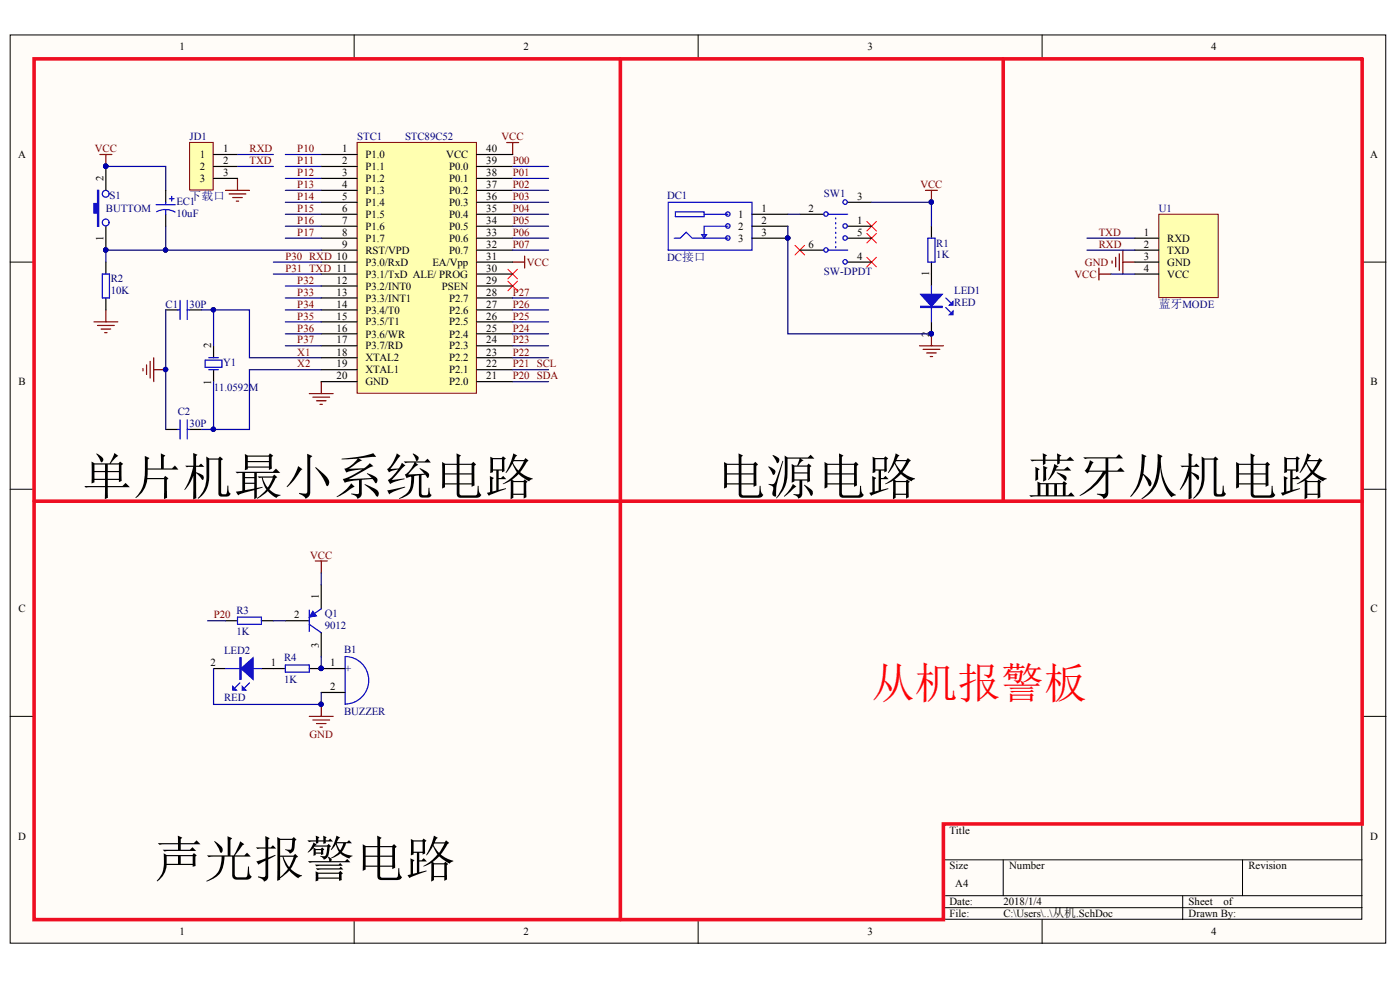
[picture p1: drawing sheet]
<svg xmlns="http://www.w3.org/2000/svg" width="291mm" height="204mm" viewBox="0 0 291 204" stroke-linecap="round" stroke-linejoin="round" font-family="sans-serif">
<g fill="#fffcf8" stroke="#000" stroke-width=".21">
<path d="M2.1 7.3h286v188.7h-286z"/>
<path d="M7.1 12.2h276v178.9h-276z"/>
</g>
<g fill="none" stroke="#000" stroke-width=".21">
<path d="M73.6 7.3v4.9M145.1 7.3v4.9M216.6 7.3v4.9M2.1 54.5h5M283.2 54.5h5M2.1 101.7h5M283.2 101.7h5M2.1 148.9h5M283.2 148.9h5M196.1 178.7h87.1M208.6 178.7v7.5M258.3 178.7v7.5"/>
<path d="M283.2 171.3h-87.1v19.8M73.6 191.1v5M145.1 191.1v5M196.1 186.2h87.1M196.1 188.7h87.1M216.6 191.1v5M245.9 186.2v4.9"/>
</g>
<path d="M228.5 55.7v2.5M228.5 57h2.4M231.2 54.2v.5M231.9 53.5v2M232.7 52.7v3.5M233.4 52v5M233.4 54.5h2.5" fill="none" stroke="#800000" stroke-width=".25"/>
<path d="M226 49.5h9.9M226 52h9.9M230.9 57h5" fill="none" stroke="#000080" stroke-width=".25"/>
<path d="M240.9 44.5h12.4v17.4h-12.4z" fill="#ffffb0" stroke="#800000" stroke-width=".21"/>
<g fill="none" stroke="#000" stroke-width=".25">
<path d="M22 34.6v5M22 47v5M22 54.5v2.5M156.3 49.5h7.5M156.3 44.5h7.5M156.3 47h7.5M166.3 52h4.9M166.3 44.5h4.9M176.2 49.5h5M176.2 54.5h5M176.2 47h5M176.2 42.1h5"/>
<path d="M193.6 47v2.5M193.6 54.5v4.9M235.9 49.5h5M235.9 52h5M235.9 54.5h5M235.9 57h5M22 61.9v2.5M34.4 64.4h2.5M39.4 64.4h2.5M193.6 66.9v2.5M34.4 89.3h2.5M39.4 89.3h2.5"/>
</g>
<g fill="none" stroke="#800000" stroke-width=".25">
<path d="M20.8 32.1h2.5M22 32.1v2.5M46.9 39.6h5M49.4 37.1v2.5M105.3 29.6h2.5M106.6 29.6v2.5M192.4 39.6h2.5M193.6 39.6v2.5M47.6 40.3h3.5M48.4 41.1h2M49.1 41.8h.5M106.6 54.5h2.5"/>
<path d="M109.1 53.2v2.5M19.5 66.9h5M20.3 67.6h3.5M21 68.4h2M21.8 69.1h.5M22 64.4v2.5M29.7 76.6v.5M30.5 75.8v2M31.2 75.1v3.5M32 74.4v4.9M32 76.8h2.4M66.8 79.3v2.5"/>
<path d="M191.1 71.9h5M191.9 72.6h3.5M192.6 73.4h2M193.4 74.1h.5M193.6 69.4v2.5M64.3 81.8h5M65 82.6h3.5M65.8 83.3h2M66.5 84h.5"/>
</g>
<g fill="#000080" stroke="#000080" stroke-width=".21">
<circle cx="193.6" cy="42" r=".47"/>
<circle cx="193.6" cy="69.4" r=".46"/>
<circle cx="163.7" cy="49.5" r=".46"/>
<circle cx="22" cy="34.5" r=".47"/>
<circle cx="34.4" cy="76.8" r=".46"/>
<circle cx="22" cy="52" r=".46"/>
</g>
<path d="M105.6 56l2 2M105.6 58.5l2 1.9M107.6 56l-2 2M107.6 58.5l-2 1.9M165.3 51l2 2M167.3 51l-2 2M180.2 46l2 2M180.2 48.5l2 2M180.2 53.5l2 2M182.2 46l-2 2M182.2 48.5l-2 2M182.2 53.5l-2 2" fill="none" stroke="#f00" stroke-width=".21"/>
<g fill="none" stroke="#00f" stroke-width=".25">
<path d="M21.3 57h1.5v4.9h-1.5zM138.9 42.1h17.4v9.9h-17.4zM140.2 49.5h1.2l1.2-1.2 1.3 1.2h7.5M140.4 44h6v1h-6zM145.9 48.8h1l-.5 .7zM146.4 44.5h5M151.4 47h-5v2.5M151.7 49.3a.46 .46 0 0 0-.7-.1 .46 .46 0 0 0 .2 .7 .46 .46 0 0 0 .6-.5M151.7 44.3a.46 .46 0 0 0-.7-.1 .46 .46 0 0 0 .2 .7 .46 .46 0 0 0 .6-.5M151.7 46.8a.46 .46 0 0 0-.7-.1 .46 .46 0 0 0 .2 .7 .46 .46 0 0 0 .6-.5M172.2 44.5h4M172.2 52h4"/>
<path d="M173.7 45.3v.2M173.7 46.3v.2M173.7 47.3v.2M173.7 48.3v.2M173.7 49.3v.2M173.7 50.3v.2M173.7 51.2v.3M192.9 49.5h1.5v5h-1.5zM193.6 59.4v7.5M36.9 64.4h.5M37.4 62.4v4M38.9 62.4v4"/>
<path d="M38.9 64.4h.5M196.6 63.9l1 1M196.6 61.9l1 1M36.9 89.3h.5M37.4 87.3v4M38.9 87.3v4M38.9 89.3h.5"/>
<circle cx="22" cy="40.3" r=".71"/>
<circle cx="22" cy="46.2" r=".71"/>
<circle cx="171.7" cy="52" r=".46"/>
<circle cx="171.7" cy="44.5" r=".46"/>
<circle cx="175.7" cy="42" r=".47"/>
<circle cx="175.7" cy="54.4" r=".47"/>
<circle cx="175.7" cy="47" r=".47"/>
<circle cx="175.7" cy="49.5" r=".46"/>
</g>
<path d="M163.8 47v22.4h29.8M163.8 44.5h2.5M181.2 42.1h12.4v4.9" fill="none" stroke="#000080" stroke-width=".25"/>
<g fill="#00f" stroke="#00f" stroke-width=".25">
<path d="M191.4 61.2h4.5l-2.3 2.5z"/>
<path d="M197.4 65.4l.7-.7v.7z"/>
<path d="M197.4 63.4l.7-.7v.7z"/>
<path d="M191.4 63.7h4.5v.2h-4.5z" fill-rule="evenodd"/>
<path d="M20.3 39.6h.2v7.4h-.2v-2.7h-.8v-2h.8z" fill-rule="evenodd"/>
</g>
<path d="M74.2 29.6h24.8v52.1h-24.8z" fill="#ffffb0" stroke="#800000" stroke-width=".21"/>
<g fill="none" stroke="#000" stroke-width=".25">
<path d="M66.8 32.1h7.4M66.8 34.6h7.4M66.8 37.1h7.4M66.8 39.6h7.4M99.1 32.1h7.5M99.1 34.6h7.5M99.1 37.1h7.5M99.1 39.6h7.5M66.8 42.1h7.4M66.8 44.5h7.4M66.8 47h7.4M66.8 49.5h7.4"/>
<path d="M66.8 52h7.4M66.8 54.5h7.4M66.8 57h7.4M66.8 59.4h7.4M99.1 42.1h7.5M99.1 44.5h7.5M99.1 47h7.5M99.1 49.5h7.5M99.1 52h7.5M99.1 54.5h7.5M99.1 57h7.5M99.1 59.4h7.5"/>
<path d="M44.4 71.9v2.5M44.4 76.8v2.5M66.8 61.9h7.4M66.8 64.4h7.4M66.8 66.9h7.4M66.8 69.4h7.4M66.8 71.9h7.4M66.8 74.4h7.4M66.8 76.8h7.4M66.8 79.3h7.4M99.1 61.9h7.5M99.1 64.4h7.5"/>
<path d="M99.1 66.9h7.5M99.1 69.4h7.5M99.1 71.9h7.5M99.1 74.4h7.5M99.1 76.8h7.5M99.1 79.3h7.5"/>
</g>
<path d="M42.7 74.9h3.4v1.4h-3.4zM43.4 74.4h2M43.4 76.8h2" fill="none" stroke="#00f" stroke-width=".25"/>
<path d="M39.4 29.6h4.9v9.9h-4.9z" fill="#ffffb0" stroke="#800000" stroke-width=".21"/>
<g fill="none" stroke="#000" stroke-width=".25">
<path d="M34.4 39.6v2.5M44.4 32.1h5M44.4 34.6h5M44.4 37.1h5M34.4 44.5v2.5M44.4 139h2.5M46.9 129h2.5M54.3 129h2.5M54.3 139h5M59.3 129h5M64.3 139h7.5M66.8 121.6v4.9"/>
<path d="M66.8 131.5v5M66.8 143.9h5"/>
</g>
<g fill="none" stroke="#000080" stroke-width=".25">
<path d="M22 34.6h12.4v5M49.4 32.1h7.4M49.4 34.6h7.4M59.3 32.1h7.5M59.3 34.6h7.5M59.3 39.6h7.5M59.3 37.1h7.5M106.6 34.6h7.4M106.6 39.6h7.4M106.6 37.1h7.4M34.4 47v5M56.8 54.5h10"/>
<path d="M56.8 57h10M59.3 47h7.5M59.3 49.5h7.5M59.3 59.4h7.5M59.3 44.5h7.5M59.3 42.1h7.5M66.8 52h-44.8v2.5M106.6 47h7.4M106.6 49.5h7.4M106.6 52h7.4M106.6 44.5h7.4M106.6 42.1h7.4"/>
<path d="M34.4 64.4v24.9M41.9 64.4h10v10h14.9M44.4 64.4v7.5M44.4 79.3v10M59.3 61.9h7.5M59.3 64.4h7.5M59.3 66.9h7.5M59.3 69.4h7.5M59.3 71.9h7.5M66.8 76.8h-14.9v12.5h-10M106.6 61.9h7.4M106.6 64.4h7.4"/>
<path d="M106.6 66.9h7.4M106.6 69.4h7.4M106.6 71.9h7.4M106.6 79.3h7.4M106.6 76.8h7.4M106.6 74.4h7.4M66.8 119.1v2.5M43.2 129h3.7M44.4 139v7.4h22.4v-2.5M56.8 129h2.5M66.8 136.5v2.5"/>
</g>
<g fill="#000080" stroke="#000080" stroke-width=".21">
<circle cx="22" cy="34.5" r=".47"/>
<circle cx="44.4" cy="89.2" r=".46"/>
<circle cx="44.4" cy="64.4" r=".46"/>
<circle cx="34.4" cy="52" r=".46"/>
<circle cx="34.4" cy="76.8" r=".46"/>
<circle cx="22" cy="52" r=".46"/>
<circle cx="66.7" cy="146.4" r=".46"/>
<circle cx="66.7" cy="138.9" r=".46"/>
</g>
<g fill="none" stroke="#00f" stroke-width=".25">
<path d="M32.5 42.6h3.9M32.6 44a3.9 3.9 0 0 1 3.8 .1M34.4 42.1v.5M34.4 43.5v1M35.2 41.3h1M35.7 40.8v1M46.9 139h7.4M49.4 128.3h4.9v1.5h-4.9zM59.3 138.2h5v1.5h-5zM64.3 129.8l2.5 1.7M64.3 126.8v4.5M66.8 126.5l-2.5 1.8"/>
<path d="M49.9 141.9l-1 1M51.9 141.9l-1 1M71.8 146.3a4.9 4.9 0 0 0 4.9-4.9 4.9 4.9 0 0 0-4.9-4.9v9.9"/>
</g>
<path d="M65.5 116.6h2.5M66.8 116.6v2.5M64.3 148.9h5M65 149.7h3.5M65.8 150.4h2M66.5 151.1h.5M66.8 146.4v2.5" fill="none" stroke="#800000" stroke-width=".25"/>
<path d="M65 127l.8 1-1.5 .3z" fill="#00f" stroke="#00f" stroke-width=".21"/>
<g fill="#00f" stroke="#00f" stroke-width=".25">
<path d="M50.1 139l2.5-2.3v4.5z"/>
<path d="M48.4 142.7l.7 .7h-.7z"/>
<path d="M50.4 142.7l.7 .7h-.7z"/>
<path d="M49.9 136.7h.2v4.5h-.2z" fill-rule="evenodd"/>
</g>
<path d="M7.1 12.2h276.1v159.1h-87.1v19.8h-189zM129 12.2v178.9M208.6 12.2v92M7.1 104.2h276.1" fill="none" stroke="#ee0e22" stroke-width=".75"/>
<g font-size="10.4">
<text x="17" y="102.7">单片机最小系统电路</text>
<text x="148.9" y="102.7">电源电路</text>
<text x="213.5" y="102.7">蓝牙从机电路</text>
<text x="32" y="182.2">声光报警电路</text>
</g>
<text font-size="8.9" fill="#f00" x="181.2" y="145.1">从机报警板</text>
<g font-size="2.5" fill="#000080">
<text x="39.4" y="41.6">下载口</text>
<text x="240.9" y="63.9">蓝牙MODE</text>
</g>
<g font-size="2.3">
<text x="37.3" y="10.5">1</text>
<text x="108.8" y="10.5">2</text>
<text x="180.4" y="10.5">3</text>
<text x="251.8" y="10.5">4</text>
<text x="3.8" y="32.9">A</text>
<text x="41.5" y="32.9">1</text>
<text x="41.5" y="35.4">2</text>
<text x="46.4" y="31.6">1</text>
<text x="46.4" y="34.1">2</text>
<text x="71.1" y="31.6">1</text>
<text x="71.1" y="34.1">2</text>
<text x="76" y="32.9">P1.0</text>
<text x="76" y="35.4">P1.1</text>
<text x="92.8" y="32.9">VCC</text>
<text x="93.3" y="35.4">P0.0</text>
<text x="101.1" y="34.1">39</text>
<text x="101.1" y="31.6">40</text>
<text x="284.8" y="32.9">A</text>
<text x="21.5" y="37.5" transform="rotate(-90 21.5 37.5)">2</text>
<text x="41.5" y="37.8">3</text>
<text x="46.4" y="36.6">3</text>
<text x="71.1" y="36.6">3</text>
<text x="71.1" y="39.1">4</text>
<text x="71.1" y="41.6">5</text>
<text x="76" y="37.8">P1.2</text>
<text x="76" y="40.4">P1.3</text>
<text x="93.3" y="40.4">P0.2</text>
<text x="93.3" y="37.8">P0.1</text>
<text x="101.1" y="41.6">36</text>
<text x="101.1" y="39.1">37</text>
<text x="101.1" y="36.6">38</text>
<text x="178.2" y="41.6">3</text>
<text x="71.1" y="44.1">6</text>
<text x="71.1" y="46.5">7</text>
<text x="76" y="42.8">P1.4</text>
<text x="76" y="45.3">P1.5</text>
<text x="76" y="47.8">P1.6</text>
<text x="93.3" y="47.8">P0.5</text>
<text x="93.3" y="45.3">P0.4</text>
<text x="93.3" y="42.8">P0.3</text>
<text x="101.1" y="46.5">34</text>
<text x="101.1" y="44.1">35</text>
<text x="153.5" y="45.3">1</text>
<text x="153.5" y="47.8">2</text>
<text x="158.3" y="44.1">1</text>
<text x="158.3" y="46.5">2</text>
<text x="168.1" y="44.1">2</text>
<text x="178.2" y="46.5">1</text>
<text x="21.5" y="50.1" transform="rotate(-90 21.5 50.1)">1</text>
<text x="71.1" y="49">8</text>
<text x="71.1" y="51.5">9</text>
<text x="76" y="50.3">P1.7</text>
<text x="76" y="52.7">RST/VPD</text>
<text x="93.3" y="52.7">P0.7</text>
<text x="93.3" y="50.3">P0.6</text>
<text x="101.1" y="51.5">32</text>
<text x="101.1" y="49">33</text>
<text x="153.5" y="50.3">3</text>
<text x="158.3" y="49">3</text>
<text x="168.1" y="51.5">6</text>
<text x="178.2" y="49">5</text>
<text x="237.8" y="49">1</text>
<text x="237.8" y="51.5">2</text>
<text x="242.7" y="50.3">RXD</text>
<text x="242.7" y="52.7">TXD</text>
<text x="70" y="59">12</text>
<text x="76" y="55.3">P3.0/RxD</text>
<text x="76" y="57.7">P3.1/TxD ALE/ PROG</text>
<text x="89.9" y="55.3">EA/Vpp</text>
<text x="101.1" y="59">29</text>
<text x="101.1" y="56.5">30</text>
<text x="101.1" y="54">31</text>
<text x="178.2" y="54">4</text>
<text x="193.2" y="57.4" transform="rotate(-90 193.2 57.4)">1</text>
<text x="237.8" y="54">3</text>
<text x="237.8" y="56.5">4</text>
<text x="242.7" y="55.3">GND</text>
<text x="242.7" y="57.7">VCC</text>
<text x="70" y="61.5">13</text>
<text x="70" y="63.9">14</text>
<text x="76" y="60.2">P3.2/INT0</text>
<text x="76" y="62.7">P3.3/INT1</text>
<text x="76" y="65.2">P3.4/T0</text>
<text x="91.9" y="60.2">PSEN</text>
<text x="93.3" y="65.2">P2.6</text>
<text x="93.3" y="62.7">P2.7</text>
<text x="101.1" y="63.9">27</text>
<text x="101.1" y="61.5">28</text>
<text x="70" y="66.4">15</text>
<text x="70" y="68.9">16</text>
<text x="70" y="71.4">17</text>
<text x="76" y="67.6">P3.5/T1</text>
<text x="76" y="70.2">P3.6/WR</text>
<text x="93.3" y="70.2">P2.4</text>
<text x="93.3" y="67.6">P2.5</text>
<text x="101.1" y="71.4">24</text>
<text x="101.1" y="68.9">25</text>
<text x="101.1" y="66.4">26</text>
<text x="193.2" y="70" transform="rotate(-90 193.2 70)">2</text>
<text x="43.9" y="72.4" transform="rotate(-90 43.9 72.4)">2</text>
<text x="70" y="73.9">18</text>
<text x="70" y="76.4">19</text>
<text x="76" y="72.6">P3.7/RD</text>
<text x="76" y="75.1">XTAL2</text>
<text x="76" y="77.6">XTAL1</text>
<text x="93.3" y="77.6">P2.1</text>
<text x="93.3" y="75.1">P2.2</text>
<text x="93.3" y="72.6">P2.3</text>
<text x="101.1" y="76.4">22</text>
<text x="101.1" y="73.9">23</text>
<text x="3.9" y="80.1">B</text>
<text x="43.9" y="79.9" transform="rotate(-90 43.9 79.9)">1</text>
<text x="70" y="78.8">20</text>
<text x="76" y="80.1">GND</text>
<text x="93.3" y="80.1">P2.0</text>
<text x="101.1" y="78.8">21</text>
<text x="284.9" y="80.1">B</text>
<text x="66.3" y="124.5" transform="rotate(-90 66.3 124.5)">1</text>
<text x="3.9" y="127.3">C</text>
<text x="61.2" y="128.5">2</text>
<text x="284.9" y="127.3">C</text>
<text x="66.3" y="134.6" transform="rotate(-90 66.3 134.6)">3</text>
<text x="43.8" y="138.5">2</text>
<text x="56.3" y="138.5">1</text>
<text x="68.6" y="138.5">1</text>
<text x="68.6" y="143.4">2</text>
<text x="197.4" y="173.3">Title</text>
<text x="3.8" y="174.5">D</text>
<text x="284.8" y="174.5">D</text>
<text x="197.4" y="180.7">Size</text>
<text x="198.6" y="184.4">A4</text>
<text x="209.8" y="180.7">Number</text>
<text x="259.6" y="180.7">Revision</text>
<text x="197.4" y="188.2">Date:</text>
<text x="197.4" y="190.6">File:</text>
<text x="208.6" y="188.2">2018/1/4</text>
<text x="208.6" y="190.6">C:\Users\..\从机.SchDoc</text>
<text x="247.1" y="188.2">Sheet</text>
<text x="247.1" y="190.6">Drawn By:</text>
<text x="254.4" y="188.2">of</text>
<text x="37.3" y="194.4">1</text>
<text x="108.8" y="194.4">2</text>
<text x="180.4" y="194.4">3</text>
<text x="251.8" y="194.4">4</text>
</g>
<g font-size="2.3" fill="#000080">
<text x="39.4" y="29.2">JD1</text>
<text x="74.3" y="29.2">STC1</text>
<text x="84.2" y="29.2">STC89C52</text>
<text x="22.7" y="41.3">S1</text>
<text x="138.7" y="41.3">DC1</text>
<text x="171.3" y="40.9">SW1</text>
<text x="22" y="44.1">BUTTOM</text>
<text x="36.7" y="42.5">EC1</text>
<text x="36.7" y="45.1">10uF</text>
<text x="240.9" y="44.1">U1</text>
<text x="194.7" y="51.3">R1</text>
<text x="194.7" y="53.7">1K</text>
<text x="23" y="58.7">R2</text>
<text x="138.7" y="54.2">DC接口</text>
<text x="171.3" y="57.2">SW-DPDT</text>
<text x="23" y="61.2">10K</text>
<text x="34.4" y="63.9">C1</text>
<text x="39.4" y="63.9">30P</text>
<text x="198.4" y="61.2">LED1</text>
<text x="198.4" y="63.7">RED</text>
<text x="46.4" y="76.1">Y1</text>
<text x="44.4" y="81.4">11.0592M</text>
<text x="37" y="86.3">C2</text>
<text x="39.4" y="88.8">30P</text>
<text x="49.1" y="127.6">R3</text>
<text x="49.1" y="132">1K</text>
<text x="67.5" y="128.3">Q1</text>
<text x="67.5" y="130.8">9012</text>
<text x="46.6" y="136">LED2</text>
<text x="59.1" y="137.5">R4</text>
<text x="71.5" y="135.7">B1</text>
<text x="59.1" y="142">1K</text>
<text x="71.7" y="139.7">+</text>
<text x="46.6" y="145.7">RED</text>
<text x="71.5" y="148.7">BUZZER</text>
</g>
<g font-size="2.3" fill="#800000">
<text x="104.3" y="29.2">VCC</text>
<text x="19.7" y="31.6">VCC</text>
<text x="51.9" y="31.6">RXD</text>
<text x="51.9" y="34.1">TXD</text>
<text x="61.8" y="34.1">P11</text>
<text x="61.8" y="31.6">P10</text>
<text x="106.6" y="34.1">P00</text>
<text x="61.8" y="36.6">P12</text>
<text x="61.8" y="39.1">P13</text>
<text x="61.8" y="41.6">P14</text>
<text x="106.6" y="36.6">P01</text>
<text x="106.6" y="39.1">P02</text>
<text x="106.6" y="41.6">P03</text>
<text x="191.3" y="39.1">VCC</text>
<text x="61.8" y="44.1">P15</text>
<text x="61.8" y="46.5">P16</text>
<text x="106.6" y="44.1">P04</text>
<text x="106.6" y="46.5">P05</text>
<text x="61.8" y="49">P17</text>
<text x="106.6" y="49">P06</text>
<text x="106.6" y="51.5">P07</text>
<text x="228.4" y="51.5">RXD</text>
<text x="228.4" y="49">TXD</text>
<text x="59.3" y="54">P30 RXD 10</text>
<text x="59.3" y="56.5">P31 TXD 11</text>
<text x="61.8" y="59">P32</text>
<text x="109.5" y="55.3">VCC</text>
<text x="223.4" y="57.7">VCC</text>
<text x="225.6" y="55.3">GND</text>
<text x="61.8" y="61.5">P33</text>
<text x="61.8" y="63.9">P34</text>
<text x="106.6" y="63.9">P26</text>
<text x="106.6" y="61.5">P27</text>
<text x="61.8" y="66.4">P35</text>
<text x="61.8" y="68.9">P36</text>
<text x="61.8" y="71.4">P37</text>
<text x="106.6" y="71.4">P23</text>
<text x="106.6" y="68.9">P24</text>
<text x="106.6" y="66.4">P25</text>
<text x="61.8" y="73.9">X1</text>
<text x="61.8" y="76.4">X2</text>
<text x="106.6" y="73.9">P22</text>
<text x="106.6" y="76.4">P21 SCL</text>
<text x="106.6" y="78.8">P20 SDA</text>
<text x="64.5" y="116.1">VCC</text>
<text x="44.4" y="128.5">P20</text>
<text x="64.3" y="153.4">GND</text>
</g>
</svg>
